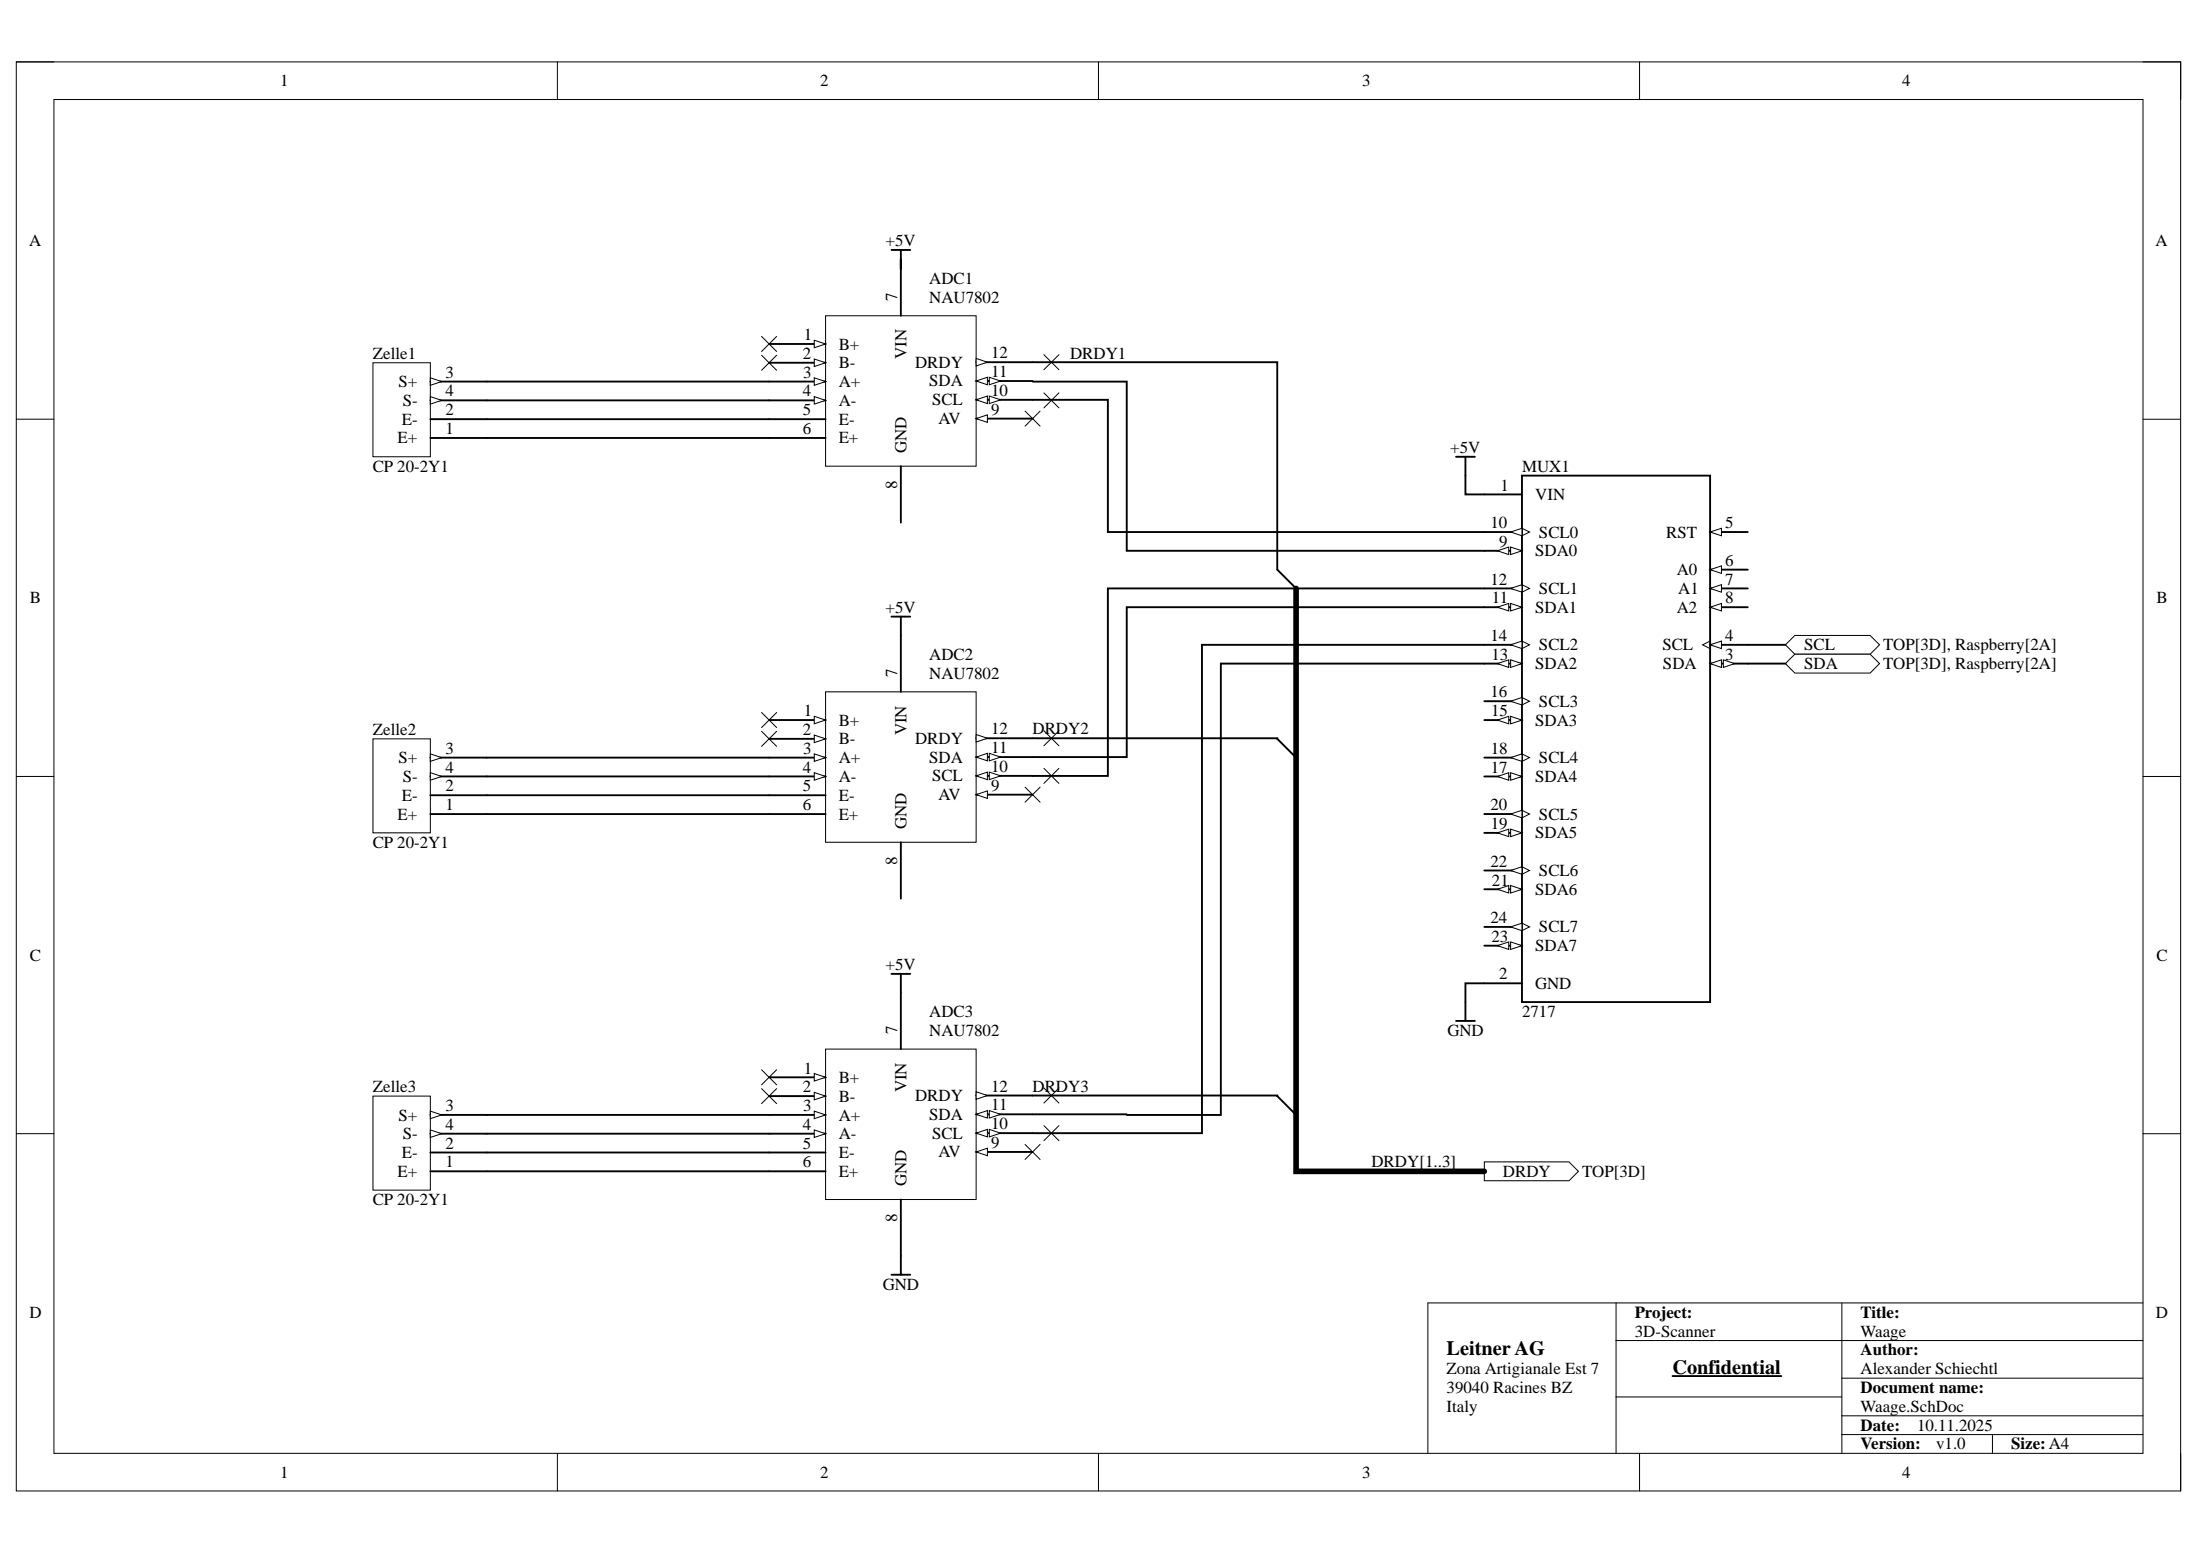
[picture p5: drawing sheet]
<svg xmlns="http://www.w3.org/2000/svg" width="297mm" height="210mm" viewBox="0 0 297 210" stroke-linecap="round" stroke-linejoin="round" font-family="sans-serif">
<path d="M2.2 8.4h292.2v192.9h-292.2z" fill="none" stroke="#000" stroke-width=".14"/>
<path d="M7.3 13.4h282v182.8h-282z" fill-rule="evenodd" fill="#fff"/>
<g fill="none" stroke="#000" stroke-width=".14">
<path d="M2.2 8.4h5.1M7.3 13.4h282v182.8h-282zM75.3 8.4v5M148.3 8.4v5M221.4 8.4v5M289.3 8.4h5.1v5M2.2 56.6h5.1M289.3 56.6h5.1M2.2 104.8h5.1M289.3 104.8h5.1M2.2 153h5.1M289.3 153h5.1"/>
<path d="M218.2 175.9v20.3M248.7 175.9v20.3M289.3 175.9h-96.5v20.3M75.3 196.2v5.1M148.3 196.2v5.1M218.2 181h71.1M218.2 188.6h30.5M221.4 196.2v5.1M248.7 193.6h40.6M248.7 191.1h40.6M248.7 186h40.6M269 193.6v2.6"/>
<path d="M294.4 196.2v5.1"/>
</g>
<path d="M225.8 185.7h14.7" fill="none" stroke="#000" stroke-width=".25"/>
<path d="M241.1 87l1.2-1.2h10.2l1.3 1.2-1.3 1.3h-10.2z" fill-rule="evenodd" fill="#fff"/>
<path d="M241.1 87l1.2-1.2h10.2l1.3 1.2-1.3 1.3h-10.2z" fill="none" stroke="#000" stroke-width=".14"/>
<path d="M241.1 89.6l1.2-1.3h10.2l1.3 1.3-1.3 1.3h-10.2z" fill-rule="evenodd" fill="#fff"/>
<path d="M241.1 89.6l1.2-1.3h10.2l1.3 1.3-1.3 1.3h-10.2z" fill="none" stroke="#000" stroke-width=".14"/>
<path d="M111.5 42.6h20.3v20.3h-20.3z" fill-rule="evenodd" fill="#fff"/>
<path d="M111.5 42.6h20.3v20.3h-20.3z" fill="none" stroke="#000" stroke-width=".14"/>
<path d="M103.8 46.4h7.7" fill="none" stroke="#000" stroke-width=".25"/>
<path d="M109.9 45.9l1.6 .5-1.6 .5z" fill="#fff"/>
<path d="M109.9 45.9l1.6 .5-1.6 .5z" fill="none" stroke="#000" stroke-width=".14"/>
<path d="M103.8 49h7.7" fill="none" stroke="#000" stroke-width=".25"/>
<path d="M109.9 48.5l1.6 .5-1.6 .5z" fill="#fff"/>
<path d="M109.9 48.5l1.6 .5-1.6 .5z" fill="none" stroke="#000" stroke-width=".14"/>
<path d="M103.8 51.5h7.7" fill="none" stroke="#000" stroke-width=".25"/>
<path d="M109.9 51l1.6 .5-1.6 .5z" fill="#fff"/>
<path d="M109.9 51l1.6 .5-1.6 .5z" fill="none" stroke="#000" stroke-width=".14"/>
<path d="M103.8 54h7.7" fill="none" stroke="#000" stroke-width=".25"/>
<path d="M109.9 53.5l1.6 .5-1.6 .6z" fill="#fff"/>
<path d="M109.9 53.5l1.6 .5-1.6 .6z" fill="none" stroke="#000" stroke-width=".14"/>
<path d="M121.6 35v7.6M103.8 56.6h7.7M103.8 59.1h7.7M131.8 56.5h7.6M121.6 62.9v7.6" fill="none" stroke="#000" stroke-width=".25"/>
<path d="M131.8 56.5l1.5-.5v1z" fill="#fff"/>
<path d="M131.8 56.5l1.5-.5v1z" fill="none" stroke="#000" stroke-width=".14"/>
<path d="M131.8 54h7.6" fill="none" stroke="#000" stroke-width=".25"/>
<path d="M131.8 54l1.5-.5v1z" fill="#fff"/>
<path d="M131.8 54l1.5-.5v1z" fill="none" stroke="#000" stroke-width=".14"/>
<path d="M133.6 53.5l1.5 .5-1.5 .5z" fill="#fff"/>
<path d="M133.6 53.5l1.5 .5-1.5 .5z" fill="none" stroke="#000" stroke-width=".14"/>
<path d="M131.8 51.4h7.6" fill="none" stroke="#000" stroke-width=".25"/>
<path d="M131.8 51.4l1.5-.5v1z" fill="#fff"/>
<path d="M131.8 51.4l1.5-.5v1z" fill="none" stroke="#000" stroke-width=".14"/>
<path d="M133.6 50.9l1.5 .5-1.5 .5z" fill="#fff"/>
<path d="M133.6 50.9l1.5 .5-1.5 .5z" fill="none" stroke="#000" stroke-width=".14"/>
<path d="M131.8 48.9h7.6" fill="none" stroke="#000" stroke-width=".25"/>
<path d="M131.8 48.4l1.5 .5-1.5 .5z" fill="#fff"/>
<path d="M131.8 48.4l1.5 .5-1.5 .5z" fill="none" stroke="#000" stroke-width=".14"/>
<path d="M111.5 93.4h20.3v20.3h-20.3z" fill-rule="evenodd" fill="#fff"/>
<path d="M111.5 93.4h20.3v20.3h-20.3z" fill="none" stroke="#000" stroke-width=".14"/>
<path d="M103.8 97.2h7.7" fill="none" stroke="#000" stroke-width=".25"/>
<path d="M109.9 96.7l1.6 .5-1.6 .5z" fill="#fff"/>
<path d="M109.9 96.7l1.6 .5-1.6 .5z" fill="none" stroke="#000" stroke-width=".14"/>
<path d="M103.8 99.7h7.7" fill="none" stroke="#000" stroke-width=".25"/>
<path d="M109.9 99.2l1.6 .5-1.6 .5z" fill="#fff"/>
<path d="M109.9 99.2l1.6 .5-1.6 .5z" fill="none" stroke="#000" stroke-width=".14"/>
<path d="M103.8 102.3h7.7" fill="none" stroke="#000" stroke-width=".25"/>
<path d="M109.9 101.8l1.6 .5-1.6 .5z" fill="#fff"/>
<path d="M109.9 101.8l1.6 .5-1.6 .5z" fill="none" stroke="#000" stroke-width=".14"/>
<path d="M103.8 104.8h7.7" fill="none" stroke="#000" stroke-width=".25"/>
<path d="M109.9 104.3l1.6 .5-1.6 .5z" fill="#fff"/>
<path d="M109.9 104.3l1.6 .5-1.6 .5z" fill="none" stroke="#000" stroke-width=".14"/>
<path d="M121.6 85.8v7.6M103.8 107.3h7.7M103.8 109.9h7.7M121.6 113.7v7.6M131.8 107.3h7.6" fill="none" stroke="#000" stroke-width=".25"/>
<path d="M131.8 107.3l1.5-.5v1z" fill="#fff"/>
<path d="M131.8 107.3l1.5-.5v1z" fill="none" stroke="#000" stroke-width=".14"/>
<path d="M131.8 104.7h7.6" fill="none" stroke="#000" stroke-width=".25"/>
<path d="M131.8 104.7l1.5-.5v1z" fill="#fff"/>
<path d="M131.8 104.7l1.5-.5v1z" fill="none" stroke="#000" stroke-width=".14"/>
<path d="M133.6 104.2l1.5 .5-1.5 .5z" fill="#fff"/>
<path d="M133.6 104.2l1.5 .5-1.5 .5z" fill="none" stroke="#000" stroke-width=".14"/>
<path d="M131.8 102.2h7.6" fill="none" stroke="#000" stroke-width=".25"/>
<path d="M131.8 102.2l1.5-.5v1z" fill="#fff"/>
<path d="M131.8 102.2l1.5-.5v1z" fill="none" stroke="#000" stroke-width=".14"/>
<path d="M133.6 101.7l1.5 .5-1.5 .5z" fill="#fff"/>
<path d="M133.6 101.7l1.5 .5-1.5 .5z" fill="none" stroke="#000" stroke-width=".14"/>
<path d="M131.8 99.7h7.6" fill="none" stroke="#000" stroke-width=".25"/>
<path d="M131.8 99.1l1.5 .6-1.5 .5z" fill="#fff"/>
<path d="M131.8 99.1l1.5 .6-1.5 .5z" fill="none" stroke="#000" stroke-width=".14"/>
<path d="M111.5 141.6h20.3v20.3h-20.3z" fill-rule="evenodd" fill="#fff"/>
<path d="M111.5 141.6h20.3v20.3h-20.3z" fill="none" stroke="#000" stroke-width=".14"/>
<path d="M103.8 145.4h7.7" fill="none" stroke="#000" stroke-width=".25"/>
<path d="M109.9 144.9l1.6 .5-1.6 .5z" fill="#fff"/>
<path d="M109.9 144.9l1.6 .5-1.6 .5z" fill="none" stroke="#000" stroke-width=".14"/>
<path d="M103.8 148h7.7" fill="none" stroke="#000" stroke-width=".25"/>
<path d="M109.9 147.5l1.6 .5-1.6 .5z" fill="#fff"/>
<path d="M109.9 147.5l1.6 .5-1.6 .5z" fill="none" stroke="#000" stroke-width=".14"/>
<path d="M103.8 150.5h7.7" fill="none" stroke="#000" stroke-width=".25"/>
<path d="M109.9 150l1.6 .5-1.6 .5z" fill="#fff"/>
<path d="M109.9 150l1.6 .5-1.6 .5z" fill="none" stroke="#000" stroke-width=".14"/>
<path d="M103.8 153h7.7" fill="none" stroke="#000" stroke-width=".25"/>
<path d="M109.9 152.5l1.6 .5-1.6 .5z" fill="#fff"/>
<path d="M109.9 152.5l1.6 .5-1.6 .5z" fill="none" stroke="#000" stroke-width=".14"/>
<path d="M121.6 134v7.6M103.8 155.6h7.7M103.8 158.1h7.7M131.8 155.5h7.6M121.6 161.9v7.6" fill="none" stroke="#000" stroke-width=".25"/>
<path d="M131.8 155.5l1.5-.5v1z" fill="#fff"/>
<path d="M131.8 155.5l1.5-.5v1z" fill="none" stroke="#000" stroke-width=".14"/>
<path d="M131.8 153h7.6" fill="none" stroke="#000" stroke-width=".25"/>
<path d="M131.8 153l1.5-.5v1z" fill="#fff"/>
<path d="M131.8 153l1.5-.5v1z" fill="none" stroke="#000" stroke-width=".14"/>
<path d="M133.6 152.5l1.5 .5-1.5 .5z" fill="#fff"/>
<path d="M133.6 152.5l1.5 .5-1.5 .5z" fill="none" stroke="#000" stroke-width=".14"/>
<path d="M131.8 150.4h7.6" fill="none" stroke="#000" stroke-width=".25"/>
<path d="M131.8 150.4l1.5-.5v1z" fill="#fff"/>
<path d="M131.8 150.4l1.5-.5v1z" fill="none" stroke="#000" stroke-width=".14"/>
<path d="M133.6 149.9l1.5 .5-1.5 .5z" fill="#fff"/>
<path d="M133.6 149.9l1.5 .5-1.5 .5z" fill="none" stroke="#000" stroke-width=".14"/>
<path d="M131.8 147.9h7.6" fill="none" stroke="#000" stroke-width=".25"/>
<path d="M131.8 147.4l1.5 .5-1.5 .5z" fill="#fff"/>
<path d="M138.4 55.5l2 2M140.4 55.5l-2 2M138.4 106.3l2 2M140.4 106.3l-2 2M131.8 147.4l1.5 .5-1.5 .5zM138.4 154.5l2 2M140.4 154.5l-2 2" fill="none" stroke="#000" stroke-width=".14"/>
<path d="M120.4 33.7h2.5M121.6 33.7v2.6M172.5 76.9l2.5 2.5M120.4 83.2h2.5M121.6 83.2v2.6M172.5 99.7l2.5 2.6M120.4 131.5h2.5M121.6 131.5v2.5M172.5 148l2.5 2.5" fill="none" stroke="#000" stroke-width=".25"/>
<path d="M50.4 49h7.7v12.7h-7.7z" fill-rule="evenodd" fill="#fff"/>
<path d="M50.4 49h7.7v12.7h-7.7z" fill="none" stroke="#000" stroke-width=".14"/>
<path d="M58.1 59.1h7.6M58.1 56.6h7.6M58.1 51.5h7.6" fill="none" stroke="#000" stroke-width=".25"/>
<path d="M58.1 51l1.5 .5-1.5 .5z" fill="#fff"/>
<path d="M58.1 51l1.5 .5-1.5 .5z" fill="none" stroke="#000" stroke-width=".14"/>
<path d="M58.1 54h7.6" fill="none" stroke="#000" stroke-width=".25"/>
<path d="M58.1 53.5l1.5 .5-1.5 .6z" fill="#fff"/>
<path d="M58.1 53.5l1.5 .5-1.5 .6z" fill="none" stroke="#000" stroke-width=".14"/>
<path d="M50.4 99.7h7.7v12.7h-7.7z" fill-rule="evenodd" fill="#fff"/>
<path d="M50.4 99.7h7.7v12.7h-7.7z" fill="none" stroke="#000" stroke-width=".14"/>
<path d="M58.1 109.9h7.6M58.1 107.3h7.6M58.1 102.3h7.6" fill="none" stroke="#000" stroke-width=".25"/>
<path d="M58.1 101.8l1.5 .5-1.5 .5z" fill="#fff"/>
<path d="M58.1 101.8l1.5 .5-1.5 .5z" fill="none" stroke="#000" stroke-width=".14"/>
<path d="M58.1 104.8h7.6" fill="none" stroke="#000" stroke-width=".25"/>
<path d="M58.1 104.3l1.5 .5-1.5 .5z" fill="#fff"/>
<path d="M58.1 104.3l1.5 .5-1.5 .5z" fill="none" stroke="#000" stroke-width=".14"/>
<path d="M50.4 148h7.7v12.7h-7.7z" fill-rule="evenodd" fill="#fff"/>
<path d="M50.4 148h7.7v12.7h-7.7z" fill="none" stroke="#000" stroke-width=".14"/>
<path d="M58.1 158.1h7.6M58.1 155.6h7.6M58.1 150.5h7.6" fill="none" stroke="#000" stroke-width=".25"/>
<path d="M58.1 150l1.5 .5-1.5 .5z" fill="#fff"/>
<path d="M58.1 150l1.5 .5-1.5 .5z" fill="none" stroke="#000" stroke-width=".14"/>
<path d="M58.1 153h7.6" fill="none" stroke="#000" stroke-width=".25"/>
<path d="M58.1 152.5l1.5 .5-1.5 .5z" fill="#fff"/>
<g fill="none" stroke="#000" stroke-width=".14">
<path d="M102.8 48l2.1 2M102.8 45.4l2.1 2M104.9 48l-2.1 2M104.9 45.4l-2.1 2M102.8 98.7l2.1 2M102.8 96.2l2.1 2M104.9 98.7l-2.1 2M104.9 96.2l-2.1 2M58.1 152.5l1.5 .5-1.5 .5zM102.8 146.9l2.1 2.1M102.8 144.4l2.1 2M104.9 146.9l-2.1 2.1"/>
<path d="M104.9 144.4l-2.1 2"/>
</g>
<path d="M200.4 156.8h11.4l1.3 1.3-1.3 1.3h-11.4z" fill-rule="evenodd" fill="#fff"/>
<path d="M140.9 47.9l2.1 2M143 47.9l-2.1 2M140.9 98.6l2.1 2.1M143 98.6l-2.1 2.1M140.9 146.9l2.1 2M143 146.9l-2.1 2M200.4 156.8h11.4l1.3 1.3-1.3 1.3h-11.4z" fill="none" stroke="#000" stroke-width=".14"/>
<path d="M205.5 64.2h25.4v71.1h-25.4z" fill-rule="evenodd" fill="#fff"/>
<path d="M205.5 64.2h25.4v71.1h-25.4zM230.9 71.8h5.1" fill="none" stroke="#000" stroke-width=".25"/>
<path d="M230.9 71.8l1.5-.5v1z" fill="#fff"/>
<path d="M230.9 71.8l1.5-.5v1z" fill="none" stroke="#000" stroke-width=".14"/>
<path d="M230.9 76.9h5.1" fill="none" stroke="#000" stroke-width=".25"/>
<path d="M230.9 76.9l1.5-.5v1z" fill="#fff"/>
<path d="M230.9 76.9l1.5-.5v1z" fill="none" stroke="#000" stroke-width=".14"/>
<path d="M230.9 79.4h5.1" fill="none" stroke="#000" stroke-width=".25"/>
<path d="M230.9 79.4l1.5-.5v1z" fill="#fff"/>
<path d="M230.9 79.4l1.5-.5v1z" fill="none" stroke="#000" stroke-width=".14"/>
<path d="M230.9 82h5.1" fill="none" stroke="#000" stroke-width=".25"/>
<path d="M230.9 82l1.5-.5v1z" fill="#fff"/>
<path d="M230.9 82l1.5-.5v1z" fill="none" stroke="#000" stroke-width=".14"/>
<path d="M230.9 87h5.1" fill="none" stroke="#000" stroke-width=".25"/>
<path d="M230.9 87l1.5-.5v1z" fill="#fff"/>
<path d="M230.9 87l1.5-.5v1zM230.9 86.5l-1 .5 1 .5" fill="none" stroke="#000" stroke-width=".14"/>
<path d="M230.9 89.6h5.1" fill="none" stroke="#000" stroke-width=".25"/>
<path d="M230.9 89.6l1.5-.5v1z" fill="#fff"/>
<path d="M230.9 89.6l1.5-.5v1z" fill="none" stroke="#000" stroke-width=".14"/>
<path d="M232.7 89.1l1.5 .5-1.5 .5z" fill="#fff"/>
<path d="M232.7 89.1l1.5 .5-1.5 .5z" fill="none" stroke="#000" stroke-width=".14"/>
<path d="M200.4 66.7h5.1M200.4 71.8h5.1" fill="none" stroke="#000" stroke-width=".25"/>
<path d="M204 71.8l1.5-.5v1z" fill="#fff"/>
<path d="M204 71.8l1.5-.5v1zM205.5 71.3l1 .5-1 .5" fill="none" stroke="#000" stroke-width=".14"/>
<path d="M200.4 74.4h5.1" fill="none" stroke="#000" stroke-width=".25"/>
<path d="M204 73.8l1.5 .6-1.5 .5z" fill="#fff"/>
<path d="M204 73.8l1.5 .6-1.5 .5z" fill="none" stroke="#000" stroke-width=".14"/>
<path d="M202.2 74.4l1.5-.6v1.1z" fill="#fff"/>
<path d="M202.2 74.4l1.5-.6v1.1z" fill="none" stroke="#000" stroke-width=".14"/>
<path d="M200.4 79.4h5.1" fill="none" stroke="#000" stroke-width=".25"/>
<path d="M204 79.4l1.5-.5v1z" fill="#fff"/>
<path d="M204 79.4l1.5-.5v1zM205.5 78.9l1 .5-1 .5" fill="none" stroke="#000" stroke-width=".14"/>
<path d="M200.4 82h5.1" fill="none" stroke="#000" stroke-width=".25"/>
<path d="M204 81.5l1.5 .5-1.5 .5z" fill="#fff"/>
<path d="M204 81.5l1.5 .5-1.5 .5z" fill="none" stroke="#000" stroke-width=".14"/>
<path d="M202.2 82l1.5-.5v1z" fill="#fff"/>
<path d="M202.2 82l1.5-.5v1z" fill="none" stroke="#000" stroke-width=".14"/>
<path d="M200.4 87h5.1" fill="none" stroke="#000" stroke-width=".25"/>
<path d="M204 87l1.5-.5v1z" fill="#fff"/>
<path d="M204 87l1.5-.5v1zM205.5 86.5l1 .5-1 .5" fill="none" stroke="#000" stroke-width=".14"/>
<path d="M200.4 89.6h5.1" fill="none" stroke="#000" stroke-width=".25"/>
<path d="M204 89.1l1.5 .5-1.5 .5z" fill="#fff"/>
<path d="M204 89.1l1.5 .5-1.5 .5z" fill="none" stroke="#000" stroke-width=".14"/>
<path d="M202.2 89.6l1.5-.5v1z" fill="#fff"/>
<path d="M202.2 89.6l1.5-.5v1z" fill="none" stroke="#000" stroke-width=".14"/>
<path d="M200.4 94.7h5.1" fill="none" stroke="#000" stroke-width=".25"/>
<path d="M204 94.7l1.5-.6v1.1z" fill="#fff"/>
<path d="M204 94.7l1.5-.6v1.1zM205.5 94.1l1 .6-1 .5" fill="none" stroke="#000" stroke-width=".14"/>
<path d="M200.4 97.2h5.1" fill="none" stroke="#000" stroke-width=".25"/>
<path d="M204 96.7l1.5 .5-1.5 .5z" fill="#fff"/>
<path d="M204 96.7l1.5 .5-1.5 .5z" fill="none" stroke="#000" stroke-width=".14"/>
<path d="M202.2 97.2l1.5-.5v1z" fill="#fff"/>
<path d="M202.2 97.2l1.5-.5v1z" fill="none" stroke="#000" stroke-width=".14"/>
<path d="M200.4 102.3h5.1" fill="none" stroke="#000" stroke-width=".25"/>
<path d="M204 102.3l1.5-.5v1z" fill="#fff"/>
<path d="M204 102.3l1.5-.5v1zM205.5 101.8l1 .5-1 .5" fill="none" stroke="#000" stroke-width=".14"/>
<path d="M200.4 104.8h5.1" fill="none" stroke="#000" stroke-width=".25"/>
<path d="M204 104.3l1.5 .5-1.5 .5z" fill="#fff"/>
<path d="M204 104.3l1.5 .5-1.5 .5z" fill="none" stroke="#000" stroke-width=".14"/>
<path d="M202.2 104.8l1.5-.5v1z" fill="#fff"/>
<path d="M202.2 104.8l1.5-.5v1z" fill="none" stroke="#000" stroke-width=".14"/>
<path d="M200.4 109.9h5.1" fill="none" stroke="#000" stroke-width=".25"/>
<path d="M204 109.9l1.5-.5v1z" fill="#fff"/>
<path d="M204 109.9l1.5-.5v1zM205.5 109.4l1 .5-1 .5" fill="none" stroke="#000" stroke-width=".14"/>
<path d="M200.4 112.4h5.1" fill="none" stroke="#000" stroke-width=".25"/>
<path d="M204 111.9l1.5 .5-1.5 .5z" fill="#fff"/>
<path d="M204 111.9l1.5 .5-1.5 .5z" fill="none" stroke="#000" stroke-width=".14"/>
<path d="M202.2 112.4l1.5-.5v1z" fill="#fff"/>
<path d="M202.2 112.4l1.5-.5v1z" fill="none" stroke="#000" stroke-width=".14"/>
<path d="M200.4 117.5h5.1" fill="none" stroke="#000" stroke-width=".25"/>
<path d="M204 117.5l1.5-.5v1z" fill="#fff"/>
<path d="M204 117.5l1.5-.5v1zM205.5 117l1 .5-1 .5" fill="none" stroke="#000" stroke-width=".14"/>
<path d="M200.4 120h5.1" fill="none" stroke="#000" stroke-width=".25"/>
<path d="M204 119.5l1.5 .5-1.5 .5z" fill="#fff"/>
<path d="M204 119.5l1.5 .5-1.5 .5z" fill="none" stroke="#000" stroke-width=".14"/>
<path d="M202.2 120l1.5-.5v1z" fill="#fff"/>
<path d="M202.2 120l1.5-.5v1z" fill="none" stroke="#000" stroke-width=".14"/>
<path d="M200.4 125.1h5.1" fill="none" stroke="#000" stroke-width=".25"/>
<path d="M204 125.1l1.5-.5v1z" fill="#fff"/>
<path d="M204 125.1l1.5-.5v1zM205.5 124.6l1 .5-1 .5" fill="none" stroke="#000" stroke-width=".14"/>
<path d="M200.4 127.7h5.1" fill="none" stroke="#000" stroke-width=".25"/>
<path d="M204 127.1l1.5 .6-1.5 .5z" fill="#fff"/>
<path d="M204 127.1l1.5 .6-1.5 .5z" fill="none" stroke="#000" stroke-width=".14"/>
<path d="M202.2 127.7l1.5-.6v1.1z" fill="#fff"/>
<path d="M140.9 53l2.1 2.1M143 53l-2.1 2.1M140.9 103.7l2.1 2M143 103.7l-2.1 2M202.2 127.7l1.5-.6v1.1zM140.9 151.9l2.1 2.1M143 151.9l-2.1 2.1" fill="none" stroke="#000" stroke-width=".14"/>
<g fill="none" stroke="#000" stroke-width=".25">
<path d="M121.6 35v1.3M65.7 59.1h38.1M65.7 56.6h38.1M65.7 54h38.1M65.7 51.5h38.1M139.4 48.9h33.1v28M139.4 51.5h12.7v22.9h48.3M139.4 54h10.2v17.8h50.8M196.6 61.7h2.5M197.9 61.7v5h2.5M200.4 79.4h-50.8v25.3h-10.2M139.4 99.7h33.1"/>
<path d="M200.4 82h-48.3v20.2h-12.7M200.4 89.6h-35.6v60.9h-12.7M200.4 87h-38.1v66h-22.9M236 87h5.1M236 89.6h5.1M65.7 102.3h38.1M65.7 104.8h38.1M65.7 107.3h38.1M65.7 109.9h38.1M196.6 137.8h2.5M205.5 132.7h-7.6v5.1M65.7 150.5h38.1"/>
<path d="M65.7 153h38.1M65.7 155.6h38.1M65.7 158.1h38.1M139.4 147.9h33.1v.1M139.4 150.4h12.7M120.4 172.1h2.5M121.6 169.5v2.6"/>
</g>
<path d="M175 79.4v78.7h25.4" fill="none" stroke="#000" stroke-width=".76"/>
<g font-size="2.7">
<text x="195.3" y="182.9">Leitner AG</text>
<text x="225.8" y="185.4">Confidential</text>
</g>
<g font-size="2.3">
<text x="37.8" y="11.7">1</text>
<text x="110.7" y="11.7">2</text>
<text x="183.9" y="11.7">3</text>
<text x="256.8" y="11.7">4</text>
<text x="3.9" y="33.2">A</text>
<text x="119.6" y="33.2">+5V</text>
<text x="291" y="33.2">A</text>
<text x="121.1" y="40.6" transform="rotate(-90 121.1 40.6)">7</text>
<text x="125.5" y="38.3">ADC1</text>
<text x="125.5" y="40.8">NAU7802</text>
<text x="108.5" y="45.9">1</text>
<text x="113.2" y="47.2">B+</text>
<text x="50.4" y="48.4">Zelle1</text>
<text x="53.8" y="52.3">S+</text>
<text x="60.1" y="51">3</text>
<text x="60.1" y="53.5">4</text>
<text x="108.4" y="48.4">2</text>
<text x="108.4" y="53.5">4</text>
<text x="108.5" y="51">3</text>
<text x="113.2" y="49.7">B-</text>
<text x="113.2" y="52.3">A+</text>
<text x="122.4" y="48.4" transform="rotate(-90 122.4 48.4)">VIN</text>
<text x="123.6" y="49.6">DRDY</text>
<text x="125.5" y="52.2">SDA</text>
<text x="133.8" y="53.4">10</text>
<text x="133.8" y="50.9">11</text>
<text x="133.8" y="48.4">12</text>
<text x="144.5" y="48.4">DRDY1</text>
<text x="53.7" y="59.9">E+</text>
<text x="54.3" y="57.3">E-</text>
<text x="54.4" y="54.8">S-</text>
<text x="60.1" y="58.6">1</text>
<text x="60.1" y="56.1">2</text>
<text x="108.4" y="58.6">6</text>
<text x="108.4" y="56.1">5</text>
<text x="113.2" y="54.8">A-</text>
<text x="113.2" y="57.3">E-</text>
<text x="113.2" y="59.9">E+</text>
<text x="125.8" y="54.7">SCL</text>
<text x="126.7" y="57.3">AV</text>
<text x="133.8" y="56">9</text>
<text x="50.4" y="63.7">CP 20-2Y1</text>
<text x="121.1" y="66" transform="rotate(-90 121.1 66)">8</text>
<text x="122.4" y="61.2" transform="rotate(-90 122.4 61.2)">GND</text>
<text x="195.8" y="61.2">+5V</text>
<text x="205.5" y="63.7">MUX1</text>
<text x="201.2" y="71.3">10</text>
<text x="202.6" y="66.2">1</text>
<text x="207.3" y="67.5">VIN</text>
<text x="232.9" y="71.3">5</text>
<text x="202.4" y="73.8">9</text>
<text x="207.3" y="75.1">SDA0</text>
<text x="207.8" y="72.6">SCL0</text>
<text x="225" y="72.6">RST</text>
<text x="226.4" y="77.6">A0</text>
<text x="232.9" y="76.4">6</text>
<text x="4" y="81.4">B</text>
<text x="119.6" y="82.7">+5V</text>
<text x="201.2" y="78.9">12</text>
<text x="201.4" y="81.4">11</text>
<text x="207.3" y="82.7">SDA1</text>
<text x="207.8" y="80.2">SCL1</text>
<text x="226.4" y="82.7">A2</text>
<text x="226.6" y="80.2">A1</text>
<text x="232.9" y="78.9">7</text>
<text x="232.9" y="81.4">8</text>
<text x="291.2" y="81.4">B</text>
<text x="125.5" y="89.1">ADC2</text>
<text x="201.2" y="86.5">14</text>
<text x="201.4" y="89.1">13</text>
<text x="207.8" y="87.8">SCL2</text>
<text x="224.4" y="87.8">SCL</text>
<text x="232.9" y="86.5">4</text>
<text x="232.9" y="89.1">3</text>
<text x="243.6" y="87.8">SCL</text>
<text x="254.3" y="87.8">TOP[3D], Raspberry[2A]</text>
<text x="121.1" y="91.4" transform="rotate(-90 121.1 91.4)">7</text>
<text x="125.5" y="91.6">NAU7802</text>
<text x="201.2" y="94.1">16</text>
<text x="207.3" y="90.3">SDA2</text>
<text x="207.8" y="95.4">SCL3</text>
<text x="224.5" y="90.3">SDA</text>
<text x="243.6" y="90.3">SDA</text>
<text x="254.3" y="90.3">TOP[3D], Raspberry[2A]</text>
<text x="50.4" y="99.2">Zelle2</text>
<text x="60.1" y="101.8">3</text>
<text x="108.4" y="99.2">2</text>
<text x="108.5" y="101.8">3</text>
<text x="108.5" y="96.7">1</text>
<text x="113.2" y="98">B+</text>
<text x="113.2" y="100.5">B-</text>
<text x="122.4" y="99.2" transform="rotate(-90 122.4 99.2)">VIN</text>
<text x="123.6" y="100.4">DRDY</text>
<text x="133.8" y="101.7">11</text>
<text x="133.8" y="99.1">12</text>
<text x="139.4" y="99.1">DRDY2</text>
<text x="201.3" y="101.8">18</text>
<text x="201.3" y="96.7">15</text>
<text x="207.3" y="98">SDA3</text>
<text x="53.8" y="103">S+</text>
<text x="54.4" y="105.6">S-</text>
<text x="60.1" y="106.8">2</text>
<text x="60.1" y="104.3">4</text>
<text x="108.4" y="104.3">4</text>
<text x="108.4" y="106.8">5</text>
<text x="113.2" y="103">A+</text>
<text x="113.2" y="105.6">A-</text>
<text x="125.5" y="102.9">SDA</text>
<text x="125.8" y="105.5">SCL</text>
<text x="133.8" y="106.7">9</text>
<text x="133.8" y="104.2">10</text>
<text x="201.3" y="104.3">17</text>
<text x="207.3" y="105.6">SDA4</text>
<text x="207.8" y="103">SCL4</text>
<text x="53.7" y="110.6">E+</text>
<text x="54.3" y="108.1">E-</text>
<text x="60.1" y="109.4">1</text>
<text x="108.4" y="109.4">6</text>
<text x="113.2" y="108.1">E-</text>
<text x="113.2" y="110.6">E+</text>
<text x="122.4" y="111.9" transform="rotate(-90 122.4 111.9)">GND</text>
<text x="126.7" y="108">AV</text>
<text x="201.2" y="109.4">20</text>
<text x="201.3" y="111.9">19</text>
<text x="207.3" y="113.2">SDA5</text>
<text x="207.8" y="110.6">SCL5</text>
<text x="50.4" y="114.4">CP 20-2Y1</text>
<text x="121.1" y="116.7" transform="rotate(-90 121.1 116.7)">8</text>
<text x="201.2" y="117">22</text>
<text x="201.4" y="119.5">21</text>
<text x="207.8" y="118.3">SCL6</text>
<text x="201.2" y="124.6">24</text>
<text x="207.3" y="120.8">SDA6</text>
<text x="207.8" y="125.9">SCL7</text>
<text x="4" y="129.7">C</text>
<text x="119.6" y="130.9">+5V</text>
<text x="201.4" y="127.1">23</text>
<text x="207.3" y="128.4">SDA7</text>
<text x="291.2" y="129.7">C</text>
<text x="125.5" y="137.3">ADC3</text>
<text x="202.4" y="132.2">2</text>
<text x="205.5" y="137.3">2717</text>
<text x="207.3" y="133.5">GND</text>
<text x="121.1" y="139.6" transform="rotate(-90 121.1 139.6)">7</text>
<text x="125.5" y="139.8">NAU7802</text>
<text x="195.4" y="139.8">GND</text>
<text x="50.4" y="147.5">Zelle3</text>
<text x="60.1" y="150">3</text>
<text x="108.4" y="147.5">2</text>
<text x="108.5" y="150">3</text>
<text x="108.5" y="144.9">1</text>
<text x="113.2" y="146.2">B+</text>
<text x="113.2" y="148.7">B-</text>
<text x="122.4" y="147.4" transform="rotate(-90 122.4 147.4)">VIN</text>
<text x="123.6" y="148.6">DRDY</text>
<text x="133.8" y="149.9">11</text>
<text x="133.8" y="147.4">12</text>
<text x="139.4" y="147.5">DRDY3</text>
<text x="53.8" y="151.3">S+</text>
<text x="54.4" y="153.8">S-</text>
<text x="60.1" y="155.1">2</text>
<text x="60.1" y="152.5">4</text>
<text x="108.4" y="152.5">4</text>
<text x="108.4" y="155.1">5</text>
<text x="113.2" y="151.3">A+</text>
<text x="113.2" y="153.8">A-</text>
<text x="125.5" y="151.2">SDA</text>
<text x="125.8" y="153.7">SCL</text>
<text x="133.8" y="155">9</text>
<text x="133.8" y="152.4">10</text>
<text x="53.7" y="158.9">E+</text>
<text x="54.3" y="156.3">E-</text>
<text x="60.1" y="157.6">1</text>
<text x="108.4" y="157.6">6</text>
<text x="113.2" y="156.3">E-</text>
<text x="113.2" y="158.9">E+</text>
<text x="122.4" y="160.1" transform="rotate(-90 122.4 160.1)">GND</text>
<text x="126.7" y="156.2">AV</text>
<text x="185.2" y="157.6">DRDY[1..3]</text>
<text x="202.9" y="158.9">DRDY</text>
<text x="213.6" y="158.9">TOP[3D]</text>
<text x="50.4" y="162.7">CP 20-2Y1</text>
<text x="121.1" y="165" transform="rotate(-90 121.1 165)">8</text>
<text x="4" y="177.9">D</text>
<text x="119.2" y="174.1">GND</text>
<text x="220.7" y="177.9">Project:</text>
<text x="251.2" y="177.9">Title:</text>
<text x="291.1" y="177.9">D</text>
<text x="195.3" y="185.5">Zona Artigianale Est 7</text>
<text x="220.7" y="180.4">3D-Scanner</text>
<text x="251.2" y="183">Author:</text>
<text x="251.2" y="180.4">Waage</text>
<text x="251.2" y="185.5">Alexander Schiechtl</text>
<text x="195.3" y="188">39040 Racines BZ</text>
<text x="195.3" y="190.6">Italy</text>
<text x="251.2" y="188">Document name:</text>
<text x="251.2" y="190.6">Waage.SchDoc</text>
<text x="251.2" y="193.1">Date:</text>
<text x="251.2" y="195.6">Version:</text>
<text x="258.9" y="193.1">10.11.2025</text>
<text x="261.4" y="195.6">v1.0</text>
<text x="271.6" y="195.6">Size: A4</text>
<text x="37.8" y="199.5">1</text>
<text x="110.7" y="199.5">2</text>
<text x="183.9" y="199.5">3</text>
<text x="256.8" y="199.5">4</text>
</g>
</svg>
